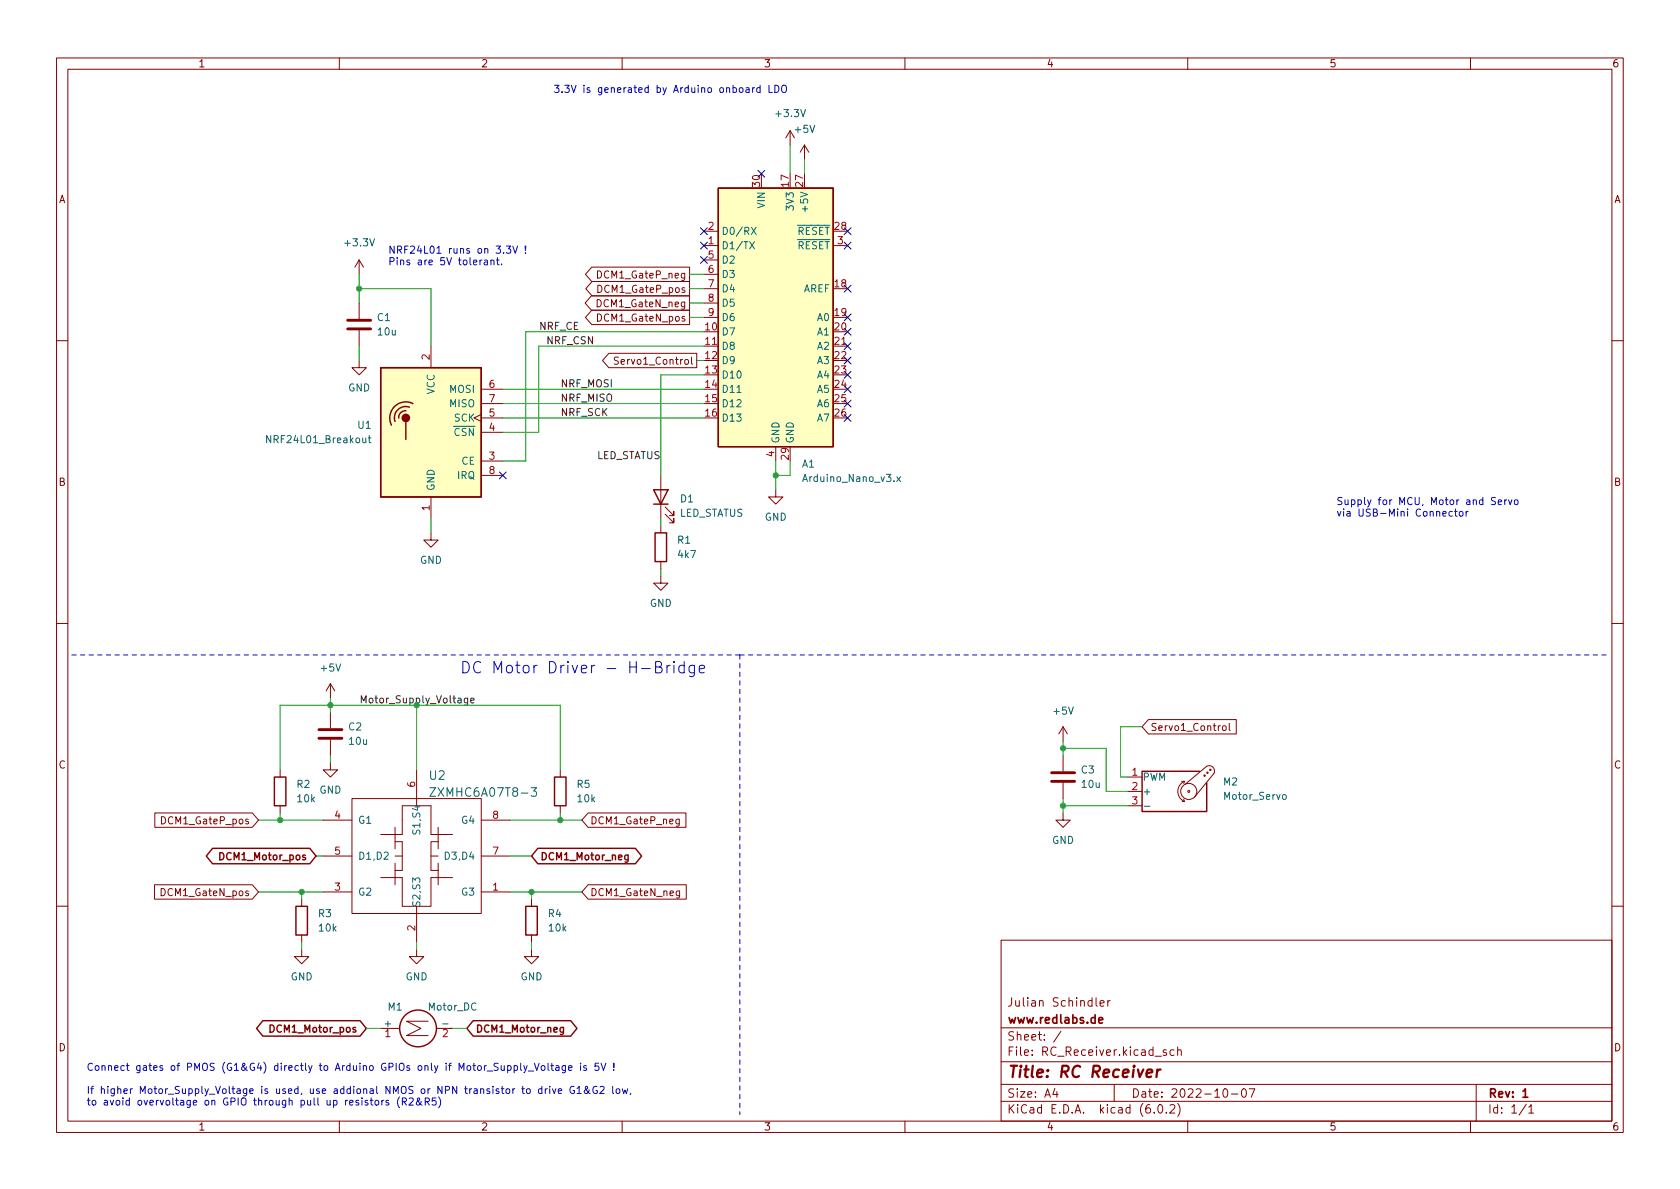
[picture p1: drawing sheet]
<svg xmlns="http://www.w3.org/2000/svg" width="297mm" height="210mm" viewBox="0 0 297 210" stroke-linecap="round" stroke-linejoin="round" font-family="sans-serif">
<g fill="none" stroke="#840000" stroke-width=".18">
<path d="M10 10.2h277v190.1h-277zM12 12.2h273v186.1h-273zM60 10.2v2M110 10.2v2M160 10.2v2M210 10.2v2M260 10.2v2M139.7 23.1l-.8 1.3M139.7 23.1v2.5M139.7 23.1l.8 1.3M142.2 25.6l-.7 1.3M142.2 25.6v2.6"/>
<path d="M142.2 25.6l.8 1.3M63.5 46l.8 1.2M63.5 46v2.5M63.5 53.6v2.8M63.5 58.4v2.8M63.5 46l-.8 1.2M104.6 52.3h17.3v2.6h-17.3l-1.1-1.3zM104.6 47.2h17.3v2.6h-17.3l-1.1-1.3zM104.6 54.9h17.3v2.5h-17.3l-1.1-1.3zM104.7 49.8h17.2v2.5h-17.2l-1.1-1.3zM105.6 53a.64 .64 0 0 1 .7 .6 .64 .64 0 0 1-.7 .7zM105.6 47.9a.64 .64 0 0 1 .8 .6 .64 .64 0 0 1-.8 .7z"/>
<path d="M105.7 50.4a.64 .64 0 0 1 .7 .7 .64 .64 0 0 1-.7 .6zM124.5 43.4h2.5M124.5 40.9h2.5M124.5 46h2.5M124.5 48.5h2.5M124.5 51h2.5M124.5 53.6h2.5M124.5 56.1h2.5M147.3 43.4h2.6M10 60.2h2M63.5 63.7v1.3h-1.3l1.3 1.3 1.3-1.3h-1.3M76.2 61.2v3.8"/>
<path d="M85.1 73.3l-1.3 .6 1.3 .6M85.1 76.4h3.8M85.1 73.9h3.8M85.1 68.8h3.8M85.1 71.4h3.8M107.6 62.5h15.6v2.5h-15.6l-1.1-1.3zM109.3 63.2l-.5-.1-.2 .3 .1 .3 .6 .2v.4l-.2 .1h-.5M122.3 63.1v1.1l.2 .2M124.5 61.2h2.5M137.2 79v2.5M147.3 61.2h2.6M285 60.2h2"/>
<path d="M76.2 94.2v1.3h1.3l-1.3 1.3-1.3-1.3h1.3M76.2 87.9v3.8M85.1 81.5h3.8M85.1 84.1h3.8M116.8 84.1v7.6M116.8 93v1.2M116.8 99.3v1.3M117.6 90.9l1.5 1.6v-.8v.8h-.7M117.6 89.7l1.5 1.5v-.8v.8h-.7M137.2 86.6v1.3h1.2l-1.2 1.2-1.3-1.2h1.3M10 110.2h2M116.8 101.8v1.3h1.3l-1.3 1.3-1.2-1.3h1.2"/>
<path d="M285 110.2h2M49.5 136.1v1.3M58.4 134.9v1.2h1.3l-1.3 1.3-1.3-1.3h1.3M58.4 120.9v2.5M58.4 126v2.8M58.4 130.8v2.8M58.4 120.9l-.7 1.3M58.4 120.9l.8 1.3M73.7 136.1v6.4M99.1 136.1v1.3M188 128.5v2.6M188 133.6v2.8"/>
<path d="M188 138.4v2.8M188 128.5l-.8 1.3M188 128.5l.7 1.3M199.4 137.4h2.5M199.4 139.9h2.5M203 127.2h15.6v2.6h-15.6l-1.1-1.3zM208.9 138.2h.5M209.4 138.2a1.93 1.93 0 0 0-1.1 1.7 1.93 1.93 0 0 0 1.1 1.8M209.4 138.2l-.1 .4M209.5 138.7l3.9-3.2a.94 .94 0 0 1 1.1 .2 .94 .94 0 0 1 .1 1.1l-3.4 4.2M216.2 128.5l.2-.2 .3 .2 .1 .4-.1 .2-.3 .1-.2-.1zM217.3 127.9v1.1l.2 .2"/>
<path d="M27.3 156.5h17.3l1.1 1.2-1.1 1.3h-17.3zM27.4 143.8h17.2l1.1 1.2-1.1 1.3h-17.2zM28.6 144.4a.64 .64 0 0 1 .7 .7 .64 .64 0 0 1-.7 .6zM49.5 142.5v1.3M53.3 159v1.3M57.1 151.4h5.1M57.1 157.7h5.1M57.1 145h5.1M62.2 141.2h22.9v20.3h-22.9zM67.3 155.2h3.8v5.1h2.6v6.3M67.3 147.6h3.8v-5.1h5.1v5.1h3.8M69.8 151.4h1.3"/>
<path d="M69.8 146.3v3.8M69.8 152.6v3.9M69.8 148.8h1.3v5.1h-1.3M76.2 151.4h1.3M77.5 148.8h-1.3v5.1h1.3M77.5 146.3v3.8M77.5 152.6v3.9M80 155.2h-3.8v5.1h-2.5M85.1 151.4h5.1M85.1 157.7h5.1M85.1 145h5.1M94 159v1.3"/>
<path d="M99.1 142.5v1.3M104 156.5h17.3v2.5h-17.3l-1.1-1.3zM104 143.8h17.3v2.5h-17.3l-1.1-1.3zM120.1 144.8v1.1l-.2 .2h-.3M120.1 144.9l-.4-.1-.2 .3 .1 .5h.5M120.2 157.5v1.1l-.3 .2h-.3M120.2 157.6l-.4-.1-.2 .3 .1 .5h.5M188 143.8v1.2h1.2l-1.2 1.3-1.3-1.3h1.3M199.4 142.5h2.5M209 141.7h.4M209.3 141.3l.1 .4M10 160.2h2"/>
<path d="M53.3 167.9v1.3h1.3l-1.3 1.2-1.2-1.2h1.2M53.3 165.3v1.3M73.7 167.9v1.3h1.2l-1.2 1.2-1.3-1.2h1.3M94 167.9v1.3h1.2l-1.2 1.2-1.3-1.2h1.3M94 165.3v1.3M177 166.3h108v32h-108zM193.8 176.4v1.3l.2 .2M194.5 177.4l.7-.1-.1-.3-.4-.1-.2 .2 .1 .8h.5M195.9 176.9v1M196.3 176.9l-.3 .1-.1 .2M285 160.2h2M60 198.3v2"/>
<path d="M67.3 181.9h3.4M75.7 180.6h-3.8l2.5 1.3-2.5 1.2h3.8M77.2 181.9h2.8M110 198.3v2M160 198.3v2M177 194.8h108M177 191.8h108M177 187.8h108M177 181.8h108M186.5 192.5l-.4 1h1M186.9 193v1M187.6 182.4l-1.3 1.9"/>
<path d="M197 191.8v3M204.1 196.7v.1M204.9 195.4l.2-.1a.81 .81 0 0 1 .6 .7 .81 .81 0 0 1-.3 .8h-.2a.81 .81 0 0 1-.6-.6 .81 .81 0 0 1 .3-.8zM206.2 196.7v.1M206.2 185.7l-.3-.1-.3 .2 .1 .3 .5 .1v.4h-.6M206.9 195.5l.5-.2 .2 .2 .1 .3-.9 1h.9M207.6 185.7l-.5-.1-.2 .3v.4l.1 .3h.6M208.2 195.1a1.72 1.72 0 0 1 0 2.3M208.2 185.8l.2-.2 .4 .1 .1 .9M208.2 185.1v1.5M210 198.3v2M216.4 192.6l.2-.1a.81 .81 0 0 1 .6 .7 .81 .81 0 0 1-.3 .8h-.2a.81 .81 0 0 1-.6-.6 .81 .81 0 0 1 .3-.8z"/>
<path d="M217.7 193.5h1.2M219.7 192.6l.2-.1a.81 .81 0 0 1 .5 .7 .81 .81 0 0 1-.3 .8h-.1a.81 .81 0 0 1-.6-.6 .81 .81 0 0 1 .3-.8zM220.9 192.5h1l-.7 1.5M260 198.3v2M261 191.8v6.5M269.9 195.3l-1.3 1.9M270.3 195.8l.4-.5v1.5M270.3 196.8h.9"/>
<circle cx="210.2" cy="139.9" r=".18"/>
<circle cx="210.2" cy="139.9" r="1.42"/>
<circle cx="213" cy="137.2" r=".13"/>
<circle cx="213.5" cy="136.6" r=".13"/>
<circle cx="214" cy="136.1" r=".13"/>
</g>
<path d="M194.3 180.4l.7-.1-.1-.3-.4-.1-.2 .2v.8h.6M269.3 193l.4-.5v1.5M269.3 194h.8" fill="none" stroke="#840000" stroke-width=".3"/>
<path d="M202.7 189.8l1-.2v-.4l-.2-.1-.6 .1-.2 1 .2 .3 .6-.1M204.6 189.1l-.1 1.4M205.2 189.1l-.4 .1-.2 .3" fill="none" stroke="#840000" stroke-width=".4"/>
<path d="M61.5 58.2h4M61.5 56.6h4M56.4 130.6h4.1M56.4 129h4.1M185.9 138.2h4.1M185.9 136.6h4.1" fill="none" stroke="#840000" stroke-width=".51"/>
<g fill="#ffffc2" stroke="#ffffc2" stroke-width=".18">
<path d="M67.3 65h17.8v22.9h-17.8z"/>
<path d="M127 33.3h20.3v45.7h-20.3z"/>
</g>
<g fill="none" stroke="#840000" stroke-width=".25">
<path d="M127 33.3h20.3v45.7h-20.3zM67.3 65h17.8v22.9h-17.8zM71.8 74.5v3.2M71.8 72.6a1.23 1.23 0 0 0-1.3 1.3M72.4 72a1.99 1.99 0 0 0-2.1 .5 1.99 1.99 0 0 0-.5 2M73 71.4a2.84 2.84 0 0 0-3.3 .5 2.84 2.84 0 0 0-.5 3.3M115.6 86.6h2.5l-1.3 2.5zM115.6 89.1h2.5M115.8 94.2h2.1v5.1h-2.1zM48.5 137.4h2v5.1h-2zM98 137.4h2.1v5.1h-2.1zM212.1 136.4h-10.2v7.1h11.5v-5.1"/>
<path d="M37.6 150h17.2l1.1 1.4-1.1 1.3h-17.2l-1.1-1.3zM38.9 150.8a.64 .64 0 0 1 .7 .6 .64 .64 0 0 1-.7 .6zM95.1 150h17.2l1.1 1.4-1.1 1.3h-17.2l-1.1-1.3zM111.1 151.2v1l-.3 .3-.3-.1M111.1 151.3l-.4-.1-.2 .2 .1 .6h.5M52.3 160.3h2.1v5h-2.1zM93 160.3h2v5h-2zM46.5 180.5h17.2l1.1 1.4-1.1 1.3h-17.2l-1.1-1.3zM47.8 181.3a.64 .64 0 0 1 .7 .6 .64 .64 0 0 1-.7 .6zM83.7 180.5h17.2l1.1 1.4-1.1 1.3h-17.2l-1.2-1.3zM99.6 181.7v1l-.2 .2h-.3M99.6 181.7h-.3l-.3 .2 .1 .6h.5"/>
<circle cx="73.9" cy="181.9" r="3.3"/>
</g>
<circle cx="71.8" cy="73.9" r=".63" fill="#840000" stroke="#840000" stroke-width=".25"/>
<g fill="none" stroke="#006464" stroke-width=".18">
<path d="M132.5 42.7l.9 1.3M132.8 40.2l.9 1.3M133.4 42.7l-.9 1.3M133.7 40.2l-.9 1.3M65.1 77.4h.5M65.3 77v1.1l.3 .2M130.3 69.4h.7M158.6 84.3l.6 .9M159.2 84.3l-.6 .9M76 139.3h1l-1 1.5h1M93.9 139.3h1l-.5 .6 .4 .1v.7l-.2 .1h-.5l-.2-.1M202.3 142.6h1"/>
<path d="M226.9 140.6l.3-.1 .2 .3v.3l-.2 .3-.3-.1-.1-.2z"/>
</g>
<path d="M82.7 123.5v1l-.3 .2h-.3M82.7 123.5h-.4l-.2 .2 .1 .5h.5M83.2 123.9l.6-.1v-.3h-.4l-.2 .1 .1 .6h.5" fill="none" stroke="#0f0f0f" stroke-width=".18"/>
<g fill="none" stroke="#0000c2" stroke-width=".18">
<path d="M131.9 15.6h.5l.1 .7M132.5 15.8l-.5 .1-.1 .1 .1 .3h.5M133.1 15.5v.8M133.4 15.5l-.3 .2M134.4 15.6l-.4-.1-.2 .2 .1 .6h.5M134.4 15.1v1.2M136 15.1v1.2h.6M137 15.1a.64 .64 0 0 1 .7 .6 .64 .64 0 0 1-.7 .6zM138.3 15.3l.2-.2a.43 .43 0 0 1 .6 .4v.4a.42 .42 0 0 1-.5 .5 .42 .42 0 0 1-.4-.5zM85.2 46l-.3 .2M85.7 46h.4l.1 .8M86.2 46.3h-.4l-.2 .2 .2 .3h.4"/>
<path d="M86.8 46.1l.2-.1h.3v.8M86.8 46v.8M87.8 46h.5M87.9 45.6v1l.4 .2M88.7 46.7v.1M89 44.7v.1M89.5 43.5h.8l-.4 .5 .3 .1v.6l-.1 .1-.6-.1M90.7 43.5l.4 1.3 .4-1.3M92.9 44.7v.1M92.9 43.5v.8M255.1 90.9l.6-.2-.1-.2-.3-.1-.2 .2 .1 .6h.4M256.8 90.5l-.4-.1-.2 .3 .1 .5h.5"/>
<path d="M257.2 90.4h.4M257.3 90v1.1l.3 .2M258.1 90.6l.1-.2 .4 .2 .1 .4-.1 .2-.4 .1-.1-.1zM259.2 90.4v.9M259.6 90.4l-.4 .3M264.4 88h-.5l-.1 .1v.3l.5 .3 .1 .3-.2 .2h-.5M264.9 88.8l.6-.1-.1-.3h-.3l-.2 .2 .1 .6h.4M266 88.4v.8M266.4 88.4l-.4 .2M266.7 88.4l.3 .8 .3-.8M267.8 88.5l.2-.1 .3 .1 .1 .5-.1 .2h-.3l-.2-.1zM115.9 117.9h.7a.49 .49 0 0 0 .4-.4 .49 .49 0 0 0-.4-.5h-.7v2h.8a.53 .53 0 0 0 .4-.6 .53 .53 0 0 0-.5-.5"/>
<path d="M117.9 117.6v1.4M118.5 117.6a.51 .51 0 0 0-.6 .4M119.2 117l-.1 .1 .1 .1 .1-.1-.1-.1v.2M119.2 117.6v1.4M121 117.7l-.6-.1-.4 .4v.6l.2 .3 .2 .1 .6-.1M121 117v2M122.8 117.6v1.7a.54 .54 0 0 1-.9 .3M122.8 117.7l-.6-.1-.4 .4v.6l.2 .3 .2 .1 .6-.1M123.6 118.3l1-.2-.1-.4-.6-.1-.3 .3 .1 1 .2 .1 .6-.1M65.5 194.6h.4M65.6 194.1v1.1l.3 .2M66.4 194.6h.3l.3 .2v.4l-.3 .2h-.3l-.1-.2z"/>
<path d="M67.5 194.6v.8M67.9 194.6l-.4 .2M68.7 194.6h-.3l-.2 .2 .1 .1 .4 .2v.3h-.5M70.7 194a1.46 1.46 0 0 0 0 1.9M71.1 194.8h.6l.2-.2-.1-.3-.7-.2v1.3M71.4 194.8l.5 .6M72.3 194.3l.5-.2 .3 .4-.8 .9h.8M74.5 194.8l-.3 .5a.34 .34 0 0 1-.5 0 .34 .34 0 0 1 0-.5l.5-.4v-.2h-.3a1.21 1.21 0 0 0 .7 1.2M75.2 194.8h.6l.1-.2v-.3l-.7-.2v1.3M75.5 194.8l.4 .6M77.1 194.1h-.6l-.1 .7 .2-.2 .4 .1 .1 .2v.4l-.2 .1-.5-.1M77.5 194a1.46 1.46 0 0 1 0 1.9"/>
<path d="M92.1 188v1.1l.1 .2M92.6 188.4l.3 .9M93.2 188.4l-.4 1.2-.2 .1M93.4 189.4h1M94.5 188l.4 1.3 .4-1.3M95.8 188.5l.3-.1 .3 .3v.3l-.3 .3-.3-.1-.1-.2zM95.8 192.6l-.4-.1-.2 .3 .1 .5h.5M95.8 192.1v1.3M96.4 192.5v.9M96.8 192.5l-.4 .3M96.9 188v1.1l.2 .2M97.2 192.1v.1"/>
<path d="M97.2 192.5v.9M97.4 188.4h.5M97.6 188v1.1l.3 .2M97.7 192.5l.3 .9 .3-.9M98.3 188.5h.5v.8M98.7 193l.6-.2v-.2l-.4-.1-.2 .2 .1 .6h.5M98.8 188.7l-.4 .1-.2 .2 .2 .3 .4-.1M100 188.4v1.1l-.3 .2-.3-.1M100 188.5l-.4-.1-.2 .3 .1 .5h.5M100.5 188.9l.6-.2v-.2l-.4-.1-.2 .2 .1 .6h.5M101.5 192.2a.59 .59 0 0 0-.7 .5 .59 .59 0 0 0 .7 .6l.1-.5h-.3M102 192.5l.4-.4v1.3"/>
<path d="M102 193.4h.8M102.6 188v.1M102.6 188.4v.9M103.7 188.5l-.3-.1-.2 .2v.2l.5 .1v.3h-.5M104.2 192.7l-.3 .6a.34 .34 0 0 1-.5 0 .34 .34 0 0 1 0-.5l.5-.5-.2-.2-.1 .1a1.21 1.21 0 0 0 .7 1.2M105.5 192.2a.59 .59 0 0 0-.7 .5 .59 .59 0 0 0 .7 .6l.1-.5h-.2M105.8 188h-.6v.6l.2-.1 .4 .1 .1 .1-.1 .5-.1 .1-.5-.1M106.1 192.2l.5-.1 .2 .4-.8 .9h.8M106.3 188l.4 1.3 .4-1.3M108.3 192.1v1.1l.2 .2M108.5 189.2v.1M108.5 188v.8"/>
<path d="M109.1 192.6l.3-.1 .2 .3v.3l-.2 .3-.3-.1-.2-.2zM110 192.5l.3 .9 .2-.6 .2 .6 .3-.9M111.5 193.3l-.1 .3"/>
</g>
<path d="M12.7 115.8h118.1M130.8 115.8h153.7M130.8 115.8v81.3" fill="none" stroke="#0000c2" stroke-width=".18" stroke-dasharray=".8 .8"/>
<g fill="none" stroke="#009600" stroke-width=".18">
<path d="M139.7 25.6v5.1M142.2 28.2v2.5M63.5 51h12.7v10.2M63.5 48.5v5.1M121.9 53.6h2.6M121.9 56.1h2.6M121.9 51h2.6M121.9 48.5h2.6M124.5 58.7h-31.5v22.8h-4.1M63.5 61.2v2.5M88.9 73.9h35.6M88.9 71.4h35.6"/>
<path d="M88.9 68.8h35.6M123.2 63.7h1.3M124.5 66.3h-7.7v17.8M124.5 61.2h-29.3v15.2h-6.3M76.2 91.7v2.5M116.8 91.7v1.3M137.2 81.5v5.1M139.7 81.5v2.6h-2.5M116.8 100.6v1.2M49.5 136.1v-11.4h49.6v11.4M58.4 123.4v2.6M58.4 133.6v1.3"/>
<path d="M73.7 124.7v11.4M188 132.3h7.6v7.6h3.8M188 131.1v2.5M201.9 128.5h-3.8v8.9h1.3M45.7 145h11.4M45.7 157.7h11.4M49.5 143.8v1.2M53.3 157.7v1.3M55.9 151.4h1.2M90.2 151.4h3.8M90.2 145h12.7M90.2 157.7h12.7"/>
<path d="M94 157.7v1.3M99.1 143.8v1.2M188 141.2v2.6M188 142.5h11.4M53.3 166.6v1.3M73.7 166.6v1.3M94 166.6v1.3M64.8 181.9h2.5M80 181.9h2.5"/>
</g>
<g fill="none" stroke="#000084" stroke-width=".18">
<path d="M134 30.1l1.2 1.2M135.2 30.1l-1.2 1.2M123.9 42.8l1.2 1.2M123.9 40.3l1.2 1.2M123.9 45.4l1.2 1.2M125.1 42.8l-1.2 1.2M125.1 40.3l-1.2 1.2M125.1 45.4l-1.2 1.2M149.3 42.8l1.2 1.2M149.3 40.3l1.2 1.2M149.3 55.5l1.2 1.2M149.3 50.4l1.2 1.3"/>
<path d="M149.3 58.1l1.2 1.2M150.5 42.8l-1.2 1.2M150.5 40.3l-1.2 1.2M150.5 55.5l-1.2 1.2M150.5 50.4l-1.2 1.3M150.5 58.1l-1.2 1.2M149.3 68.2l1.2 1.2M149.3 65.7l1.2 1.2M149.3 63.1l1.2 1.3M149.3 60.6l1.2 1.2M149.3 70.8l1.2 1.2M149.3 73.3l1.2 1.2"/>
<path d="M150.5 68.2l-1.2 1.2M150.5 65.7l-1.2 1.2M150.5 63.1l-1.2 1.3M150.5 60.6l-1.2 1.2M150.5 70.8l-1.2 1.2M150.5 73.3l-1.2 1.2M88.3 83.5l1.2 1.2M89.5 83.5l-1.2 1.2"/>
</g>
<g fill="#009600" stroke="#009600" stroke-width=".18">
<circle cx="63.5" cy="51" r=".46"/>
<circle cx="188" cy="132.3" r=".46"/>
<circle cx="94" cy="157.7" r=".46"/>
<circle cx="53.3" cy="157.7" r=".46"/>
<circle cx="49.5" cy="145" r=".46"/>
<circle cx="58.4" cy="124.7" r=".46"/>
<circle cx="188" cy="142.5" r=".46"/>
<circle cx="99.1" cy="145" r=".46"/>
<circle cx="137.2" cy="84.1" r=".46"/>
</g>
<text font-size="2.8" fill="#0000c2" x="81.3" y="119.1">DC Motor Driver - H-Bridge</text>
<text font-size="2.8" fill="#840000" x="178" y="190.6">Title: RC Receiver</text>
<g font-size="2.1" fill="#006464">
<text x="75.9" y="137.9">U2</text>
<text x="77" y="140.9">ZXMHC6A07T8-3</text>
</g>
<g font-size="2.1" fill="#840000">
<text x="178" y="178">Julian Schindler</text>
<text x="178" y="184">Sheet: /</text>
<text x="178" y="181">www.redlabs.de</text>
<text x="178" y="186.7">File: RC_Receiver.kicad_sch</text>
<text x="178" y="196.9">KiCad E.D.A. kicad (6.0.2)</text>
<text x="178" y="194.1">Size: A4</text>
<text x="200" y="194.1">Date: 2022-10-07</text>
<text x="263" y="194.1">Rev: 1</text>
<text x="263" y="196.9">Id: 1/1</text>
</g>
<g font-size="1.8" fill="#840000">
<text x="35" y="11.9">1</text>
<text x="85" y="11.9">2</text>
<text x="135" y="11.9">3</text>
<text x="185" y="11.9">4</text>
<text x="235" y="11.9">5</text>
<text x="285" y="11.9">6</text>
<text x="10.3" y="35.9">A</text>
<text x="285.3" y="35.9">A</text>
<text x="106.2" y="49.2">DCM1_GateP_neg</text>
<text x="106.2" y="51.8">DCM1_GateP_pos</text>
<text x="106.1" y="56.9">DCM1_GateN_pos</text>
<text x="106.1" y="54.3">DCM1_GateN_neg</text>
<text x="109.5" y="64.5">Servo1_Control</text>
<text x="10.3" y="85.9">B</text>
<text x="285.3" y="85.9">B</text>
<text x="203.4" y="129.2">Servo1_Control</text>
<text x="10.3" y="135.9">C</text>
<text x="285.3" y="135.9">C</text>
<text x="29.1" y="145.8">DCM1_GateP_pos</text>
<text x="104.3" y="145.8">DCM1_GateP_neg</text>
<text x="39.4" y="152.1">DCM1_Motor_pos</text>
<text x="95.4" y="152.1">DCM1_Motor_neg</text>
<text x="29" y="158.5">DCM1_GateN_pos</text>
<text x="104.3" y="158.5">DCM1_GateN_neg</text>
<text x="10.3" y="185.9">D</text>
<text x="48.3" y="182.6">DCM1_Motor_pos</text>
<text x="84" y="182.6">DCM1_Motor_neg</text>
<text x="285.3" y="185.9">D</text>
<text x="35" y="199.9">1</text>
<text x="85" y="199.9">2</text>
<text x="135" y="199.9">3</text>
<text x="185" y="199.9">4</text>
<text x="235" y="199.9">5</text>
<text x="285" y="199.9">6</text>
</g>
<g font-size="1.8" fill="#0000c2">
<text x="97.8" y="16.4">3.3V is generated by Arduino onboard LDO</text>
<text x="68.6" y="44.8">NRF24L01 runs on 3.3V !</text>
<text x="68.6" y="46.9">Pins are 5V tolerant.</text>
<text x="236.2" y="89.3">Supply for MCU, Motor and Servo</text>
<text x="236.2" y="91.3">via USB-Mini Connector</text>
<text x="15.2" y="189.3">Connect gates of PMOS (G1&amp;G4) directly to Arduino GPIOs only if Motor_Supply_Voltage is 5V !</text>
<text x="15.2" y="193.4">If higher Motor_Supply_Voltage is used, use addional NMOS or NPN transistor to drive G1&amp;G2 low,</text>
<text x="15.2" y="195.5">to avoid overvoltage on GPIO through pull up resistors (R2&amp;R5)</text>
</g>
<g font-size="1.8" fill="#006464">
<text x="137.4" y="20.7">+3.3V</text>
<text x="140.6" y="23.5">+5V</text>
<text x="127.5" y="41.5">D0/RX</text>
<text x="135.3" y="36.7" transform="rotate(-90 135.3 36.7)">VIN</text>
<text x="139.5" y="41.5">~{RESET}</text>
<text x="140.3" y="36.9" transform="rotate(-90 140.3 36.9)">3V3</text>
<text x="142.9" y="37" transform="rotate(-90 142.9 37)">+5V</text>
<text x="61.2" y="43.6">+3.3V</text>
<text x="127.5" y="44.1">D1/TX</text>
<text x="127.5" y="46.6">D2</text>
<text x="139.5" y="44.1">~{RESET}</text>
<text x="127.5" y="49.1">D3</text>
<text x="127.5" y="51.7">D4</text>
<text x="142" y="51.7">AREF</text>
<text x="66.7" y="56.8">C1</text>
<text x="66.9" y="59.3">10u</text>
<text x="127.5" y="59.3">D7</text>
<text x="127.5" y="54.2">D5</text>
<text x="127.5" y="56.8">D6</text>
<text x="144.6" y="56.8">A0</text>
<text x="144.6" y="59.3">A1</text>
<text x="127.5" y="61.8">D8</text>
<text x="127.5" y="64.4">D9</text>
<text x="144.6" y="61.8">A2</text>
<text x="144.6" y="64.4">A3</text>
<text x="61.5" y="69.2">GND</text>
<text x="76.8" y="69.8" transform="rotate(-90 76.8 69.8)">VCC</text>
<text x="79.6" y="69.5">MOSI</text>
<text x="127.5" y="66.9">D10</text>
<text x="127.5" y="69.5">D11</text>
<text x="144.6" y="66.9">A4</text>
<text x="144.6" y="69.5">A5</text>
<text x="63.3" y="75.8">U1</text>
<text x="79" y="77.1">~{CSN}</text>
<text x="79.6" y="72">MISO</text>
<text x="80.3" y="74.5">SCK</text>
<text x="127.5" y="72">D12</text>
<text x="127.5" y="74.5">D13</text>
<text x="144.6" y="72">A6</text>
<text x="144.6" y="74.5">A7</text>
<text x="47.6" y="78.4">NRF24L01_Breakout</text>
<text x="81.6" y="82.2">CE</text>
<text x="137.8" y="78.5" transform="rotate(-90 137.8 78.5)">GND</text>
<text x="140.3" y="78.5" transform="rotate(-90 140.3 78.5)">GND</text>
<text x="141.8" y="82.7">A1</text>
<text x="76.8" y="86.9" transform="rotate(-90 76.8 86.9)">GND</text>
<text x="80.9" y="84.7">IRQ</text>
<text x="120.3" y="88.8">D1</text>
<text x="142.3" y="85.2">Arduino_Nano_v3.x</text>
<text x="120" y="91.4">LED_STATUS</text>
<text x="135.2" y="92.1">GND</text>
<text x="74.2" y="99.7">GND</text>
<text x="119.8" y="96.1">R1</text>
<text x="120" y="98.7">4k7</text>
<text x="114.9" y="107.3">GND</text>
<text x="56.8" y="118.7">+5V</text>
<text x="61.7" y="129.2">C2</text>
<text x="61.8" y="131.7">10u</text>
<text x="186.4" y="126.4">+5V</text>
<text x="191.2" y="136.8">C3</text>
<text x="52.5" y="139.3">R2</text>
<text x="52.7" y="141.9">10k</text>
<text x="56.5" y="140.3">GND</text>
<text x="102" y="139.3">R5</text>
<text x="102.2" y="141.9">10k</text>
<text x="191.3" y="139.3">10u</text>
<text x="202" y="138">PWM</text>
<text x="202" y="140.6">+</text>
<text x="216.3" y="138.9">M2</text>
<text x="216.5" y="141.4">Motor_Servo</text>
<text x="63.2" y="145.7">G1</text>
<text x="74.3" y="147.1" transform="rotate(-90 74.3 147.1)">S1,S4</text>
<text x="81.7" y="145.7">G4</text>
<text x="186" y="149.2">GND</text>
<text x="63.2" y="152">D1,D2</text>
<text x="79.1" y="152">D3,D4</text>
<text x="63.2" y="158.4">G2</text>
<text x="74.3" y="160.5" transform="rotate(-90 74.3 160.5)">S2,S3</text>
<text x="81.7" y="158.4">G3</text>
<text x="56.3" y="162.2">R3</text>
<text x="56.5" y="164.7">10k</text>
<text x="97" y="162.2">R4</text>
<text x="97.1" y="164.7">10k</text>
<text x="51.4" y="173.3">GND</text>
<text x="71.7" y="173.3">GND</text>
<text x="92" y="173.3">GND</text>
<text x="68.6" y="178.7">M1</text>
<text x="75.8" y="178.7">Motor_DC</text>
<text x="68.1" y="181.6">+</text>
<text x="78.4" y="181.6">-</text>
</g>
<g font-size="1.8" fill="#a90000">
<text x="134.4" y="33" transform="rotate(-90 134.4 33)">30</text>
<text x="139.4" y="33" transform="rotate(-90 139.4 33)">17</text>
<text x="142" y="33" transform="rotate(-90 142 33)">27</text>
<text x="125.2" y="40.6">2</text>
<text x="147.6" y="40.6">28</text>
<text x="125.2" y="43.2">1</text>
<text x="125.2" y="45.7">5</text>
<text x="148.1" y="43.2">3</text>
<text x="125.2" y="48.3">6</text>
<text x="125.2" y="50.8">7</text>
<text x="125.2" y="53.3">8</text>
<text x="147.6" y="50.8">18</text>
<text x="124.7" y="58.4">10</text>
<text x="125.2" y="55.9">9</text>
<text x="147.6" y="55.9">19</text>
<text x="147.6" y="58.4">20</text>
<text x="75.9" y="63.6" transform="rotate(-90 75.9 63.6)">2</text>
<text x="124.7" y="61">11</text>
<text x="124.7" y="63.5">12</text>
<text x="147.6" y="61">21</text>
<text x="147.6" y="63.5">22</text>
<text x="86.5" y="68.6">6</text>
<text x="86.5" y="71.1">7</text>
<text x="124.7" y="66">13</text>
<text x="124.7" y="68.6">14</text>
<text x="124.7" y="71.1">15</text>
<text x="147.6" y="66">23</text>
<text x="147.6" y="68.6">24</text>
<text x="147.6" y="71.1">25</text>
<text x="86.5" y="76.2">4</text>
<text x="86.5" y="73.7">5</text>
<text x="124.7" y="73.7">16</text>
<text x="147.6" y="73.7">26</text>
<text x="86.5" y="81.3">3</text>
<text x="86.5" y="83.8">8</text>
<text x="136.9" y="80.8" transform="rotate(-90 136.9 80.8)">4</text>
<text x="139.4" y="81.2" transform="rotate(-90 139.4 81.2)">29</text>
<text x="75.9" y="90.3" transform="rotate(-90 75.9 90.3)">1</text>
<text x="200.2" y="137.2">1</text>
<text x="73.4" y="139.2" transform="rotate(-90 73.4 139.2)">6</text>
<text x="200.2" y="139.7">2</text>
<text x="200.2" y="142.2">3</text>
<text x="59.2" y="144.8">4</text>
<text x="87.1" y="144.8">8</text>
<text x="59.2" y="151.1">5</text>
<text x="87.1" y="151.1">7</text>
<text x="59.2" y="157.5">3</text>
<text x="87.1" y="157.5">1</text>
<text x="73.4" y="164.6" transform="rotate(-90 73.4 164.6)">2</text>
<text x="68.1" y="183.4">1</text>
<text x="78.2" y="183.4">2</text>
</g>
<g font-size="1.8" fill="#0f0f0f">
<text x="95.2" y="58.3">NRF_CE</text>
<text x="96.5" y="60.9">NRF_CSN</text>
<text x="99.1" y="68.5">NRF_MOSI</text>
<text x="99.1" y="71">NRF_MISO</text>
<text x="99.1" y="73.6">NRF_SCK</text>
<text x="105.2" y="81.2">LED_STATUS</text>
</g>
<text font-size="1.8" fill="#009600" x="63.5" y="124.4">Motor_Supply_Voltage</text>
</svg>
